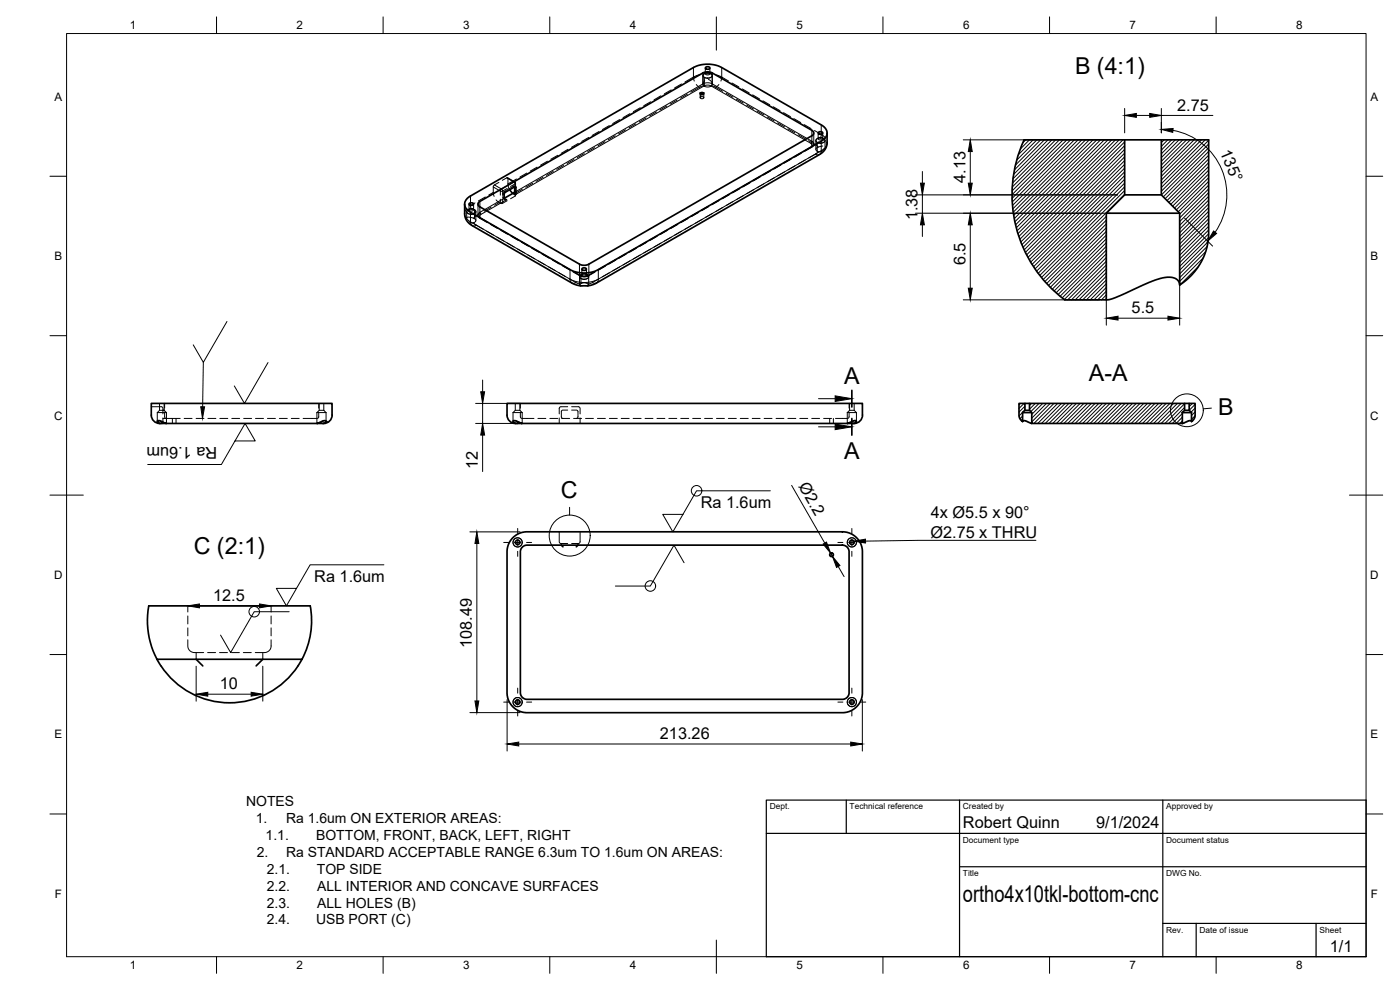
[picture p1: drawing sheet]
<svg xmlns="http://www.w3.org/2000/svg" width="420mm" height="297mm" viewBox="0 0 420 297" stroke-linecap="round" stroke-linejoin="round" font-family="sans-serif">
<!-- layer: Hidden -->
<g fill="none" stroke="#000" stroke-width=".3">
<path d="M210.1 28.1v1.2M210.2 29.2l.7-.2 .3 .4-.7 .2-.4-.2zM211 22.7v2.5M211.1 22.3a1.59 1.59 0 0 1 2.6 .5 1.59 1.59 0 0 1-2.7-.3zM211.2 22.2l1.4-.3 .8 .2 .3 .6-.6 .6-1 .1-1-.4zM211.2 28.1v1.2M211.7 20.4v1.7M211.7 21.9a.61 .61 0 0 1 .8-.3 .61 .61 0 0 1 .4 .8h-.9l-.3-.3zM211.9 21.8l-.5 .3M212.6 23.9l.8 .4 .3 .7-.1 .6-.6 .4-1.1 .1-.8-.5-.1-.6 .5-.8M212.9 21.8l.4 .3M213 20.4v1.7"/>
<path d="M213.7 22.7v2.5M244.2 39.9l-.1 3.8-2.5 1.7M245.5 39.9v1.7M246.9 39.9v1.7M148.9 60l1.5 1.1 1.8-.9M149.7 54.7l-1.6 1.1v2.3l.2 .8M150.7 54.1l1.7-.7 .1 2.1 .5 1.4M151 59.5l.5 .3M152.3 53.3l2.3 1.4 .1 1.5M153.9 58l.8 .7-1.5 .9M154.4 55.8l.3 .2M154.5 56.1l-.3-.3-3 1.8-.3 .5v1.2l.1 .2h.3"/>
<path d="M154.7 57.4v1.3M218.8 58.4l-2 1.2M222 56.7l-2.1 1.2M225 54.9l-2 1.2M228.1 53.1l-2 1.2M231.2 51.3l-2 1.2M234.3 49.5l-2 1.2M237.4 47.8l-2 1.1M240.5 46l-2 1.2M244.9 42.2v2.6M245 41.8l1-.4a1.09 1.09 0 0 1 1.5 1 1.58 1.58 0 0 1-2.6-.4zM245.1 41.7l.7-.3h.9l.7 .3 .2 .6-.8 .6h-1.2l-.7-.5z"/>
<path d="M245.6 41.5a.67 .67 0 0 1 .7-.3 .67 .67 0 0 1 .5 .6l-.9 .2zM245.7 41.3l-.4 .3M246.7 41.3l.5 .3M246.9 43.8l-1.6 .4-.4 .4v.5l.7 .4h.7l.7-.4 .5-.6M247.6 42.2v1.9M140.1 63.5v2M140.1 65.6l.1-.4h.8l1.3 .3 .5 .5-.3 .7-.6 .2-1.1-.3M140.2 63.2l.6-.4 .8-.1 1 .3 .2 .6-.5 .5-1.1 .2-.9-.4zM140.2 63.1a1.55 1.55 0 0 1 2.6 .6 1.67 1.67 0 0 1-2.7-.2zM140.8 61.2v1.7M140.9 62.7a.63 .63 0 0 1 .7-.2 .63 .63 0 0 1 .4 .6 .68 .68 0 0 1-.7 .3 .68 .68 0 0 1-.5-.6zM140.9 62.7l-.4 .2"/>
<path d="M141.9 62.7l.5 .2M142.1 61.2v1.7M142.8 63.5v2.7M143.4 61.2l.2 3.8 2.6 1.7M147.2 67.3l2.1 1.2M150.3 69.1l2.1 1.2M153.4 70.9l2 1.2M156.5 72.7l2.1 1.2M159.6 74.5l2 1.2M162.7 76.2l2 1.2M165.8 78l2 1.2M168.9 79.8l2 1.2"/>
<path d="M181.7 79.8l-2.1 1.2M184.8 78l-2.1 1.2M187.9 76.3l-2.1 1.2M191 74.5l-2.1 1.2M194.1 72.7l-2.1 1.2M197.2 70.9l-2.1 1.2M200.3 69.1l-2.1 1.2M203.4 67.4l-2.1 1.1M206.5 65.6l-2.1 1.2M209.6 63.8l-2.1 1.2M212.7 62l-2.1 1.2M215.8 60.2l-2.1 1.2"/>
<path d="M172 81.6l2.1 1.2 1 .3 1.2-.2 2.3-1.3M173.9 83v2.6M174.1 82.7l.7-.4h1l.7 .3 .2 .5-.6 .6h-1.3l-.7-.4zM174.2 82.6l1.3-.4a.78 .78 0 0 1 1 .4 .78 .78 0 0 1-.2 1l-1.2 .2a.82 .82 0 0 1-.9-.3 .82 .82 0 0 1 0-.9zM174.2 85.8l-.3-.2 .3-.4 1-.3 1.2 .2 .3 .4-.3 .3M174.6 80.8v1.7M174.7 82.3a.66 .66 0 0 1 .7-.3 .66 .66 0 0 1 .5 .6 .67 .67 0 0 1-.7 .3 .67 .67 0 0 1-.5-.6zM174.8 82.2l-.5 .3M175.8 82.2l.5 .3M176 80.8v1.7M176.7 83v2.6M45.4 122l3.3 .1 .2 .4v1.7"/>
<path d="M47.2 123.8h2.8M47.2 126.5h.1M47.2 123.8v2.7M47.6 126.9l.6 .1M47.6 126.2l2.3 .8M47.9 123.1h1.4M47.9 121v2.1l-.7 .7M48.9 125.5h1M48.9 125.4v1.6M48.9 123h.5M49.3 123.1l.7 .7M49.3 121v2.1"/>
<path d="M49.4 123.6v1.5l.3 .4h4.4M49.4 121v1.5M50 123.8v3.2M51.7 125.5v1.5M52.8 125.5v1.5M55.3 125.5h2.3M58.8 125.5h2.4M62.4 125.5h2.4M66 125.5h2.4M69.6 125.5h2.3M73.1 125.5h2.4M76.7 125.5h2.4"/>
<path d="M80.3 125.5h2.4M83.8 125.5h2.4M87.4 125.5h2.4M95.1 123.8h2.8M95.1 123.8v3.2l.4-.1M95.7 123.6v1.5l-.3 .4h-4.4M95.7 121v1.5M95.8 123.1h1.4M95.8 121v2.1l-.7 .7M96.6 126.5l1-.3 .3 .3M97.2 123.1l.7 .7M97.2 121v2.1"/>
<path d="M97.9 126.5l-.3 .4-.8 .1M97.9 126.5h.1M97.9 123.8v2.7M154 123.8h2.7M154 123.8v2.7M154.3 126.9l.7 .1M154.4 126.2l2.3 .8M154.6 123.1h1.4M154.6 121v2.1l-.6 .7M156 123.1l.7 .7M156 121v2.1M156.2 123.6v1.5l.2 .4h3.9"/>
<path d="M156.2 121v1.5M156.7 123.8v3.2M161.4 125.5h2.4M165 125.5h2.4M167.8 125.4v1.6M168.6 125.5h2.4M170.4 122l-2.4 .2-.2 .3v1.7M170.4 123h-1.5l-.4 .4v1.7l.5 .4M171.6 122l2.3 .2 .2 .3v1.7M171.6 123h1.4l.4 .4 .1 1.7-.5 .4M172.1 125.5h2.4M174.1 125.4v1.6"/>
<path d="M175.7 125.5h2.4M179.3 125.5h2.4M182.9 125.5h2.4M186.4 125.5h2.4M190 125.5h2.4M193.6 125.5h2.4M197.2 125.5h2.3M200.7 125.5h2.4M204.3 125.5h2.4M207.9 125.5h2.4M211.5 125.5h2.3M215 125.5h2.4"/>
<path d="M218.6 125.5h2.4M222.2 125.5h2.4M225.7 125.5h2.4M229.3 125.5h2.4M232.9 125.5h2.4M236.5 125.5h2.3M240 125.5h2.4M243.6 125.5h2.4M247.2 125.5h2.4M249 125.5v1.5M250.1 125.5v1.5M254.3 123.8h2.7"/>
<path d="M254.3 123.8v3.2M254.8 123.6v1.5l-.2 .4h-3.9M254.8 121v1.5M255 126.8l-.7 .2M255 123.1h1.3M255 121v2.1l-.7 .7M256 126.3l.8-.1 .2 .4-.4 .3-.6 .1M256.3 123.1l.7 .7M256.3 121v2.1M257 123.8v2.7M167.8 159.6l.1 3.2 .4 .3h2.1M174.1 159.6l-.1 3.3-.4 .2h-2"/>
<path d="M168.5 163.1v.5M173.5 163.1v.5M56.4 192v1.8a2 2 0 0 0 2 2h2.7M56.4 181.8v1.8M56.4 184.8v2.4M56.4 188.4v2.4M58.9 195.8v2M62.3 195.8h2.4M65.9 195.8h2.4M69.5 195.8h2.3M73 195.8h2.4M78.9 195.8v2"/>
<path d="M81.4 192v1.8a2 2 0 0 1-2 2h-2.8M81.4 181.8v1.8M81.4 184.8v2.4M81.4 188.4v2.4"/>
<circle cx="155.3" cy="162.7" r="1.38"/>
<circle cx="255.7" cy="162.7" r="1.38"/>
<circle cx="255.7" cy="162.7" r="1.37"/>
<circle cx="155.3" cy="210.7" r="1.38"/>
<circle cx="255.7" cy="210.7" r="1.38"/>
<circle cx="255.7" cy="210.7" r="1.37"/>
</g>
<!-- layer: Visible -->
<g fill="none" stroke="#000" stroke-width=".51">
<path d="M210.2 27.9l.7-.1 .3 .3-.8 .3-.3-.3zM211.7 20.3l.7-.3 .6 .3a.7 .7 0 0 1-.6 .5 .7 .7 0 0 1-.7-.5zM245.6 39.8l.6-.3 .7 .3a.7 .7 0 0 1-.7 .5 .7 .7 0 0 1-.6-.5zM248.2 39.9v3.2l-.2 1-.7 1.2-1.1 .9-67.2 38.7-2 .8-2.7 .1-2.5-.8-30.3-17.4-1.1-.9-.7-1.3-.3-1v-3.2M140.1 59.6l1-.8 67.1-38.6 2.3-.8 3.1-.1 2.9 .9 30 17.3 1 .8 .7 1.2v.9l-.4 .8-1.3 1.2-67.2 38.7-2.4 .7h-3l-2.6-.7-30.4-17.6-1-.9-.4-.9v-1.1zM151.3 59.5l.7 .4M151.3 59.5h.1M151.7 57.7l-.4 .6v1.2M153 56.9l.9 1.1M154.1 57.9l-2.8 1.6M154.5 56.1v1.2l-.4 .6M154.5 56.1l-2.8 1.6"/>
<path d="M154.5 56l.3 .2v2.1M154.5 56h.1M337.5 42v16.5l-5.5 5.5v26h-12.5a39.3 39.3 0 0 1-12.1-48.1l55.3 .1v28.4l-.2 2.6-1.1 3.6-1.7 3.4-2.5 3-3.2 2.5v-21.5l-5.5-5.5v-16.5M337.5 58.5h11M140.8 61.1l.6-.3 .7 .3a.7 .7 0 0 1-.7 .5 .7 .7 0 0 1-.6-.5zM143.7 60.6l68-39h1l1 .3 29.9 17.2 .6 .7-.1 .5-.5 .4-67.7 38.9h-1.1l-.9-.3-29.9-17.2-.6-.7zM332 64h22M174.6 80.6l.7-.2 .7 .2a.7 .7 0 0 1-.7 .5 .7 .7 0 0 1-.7-.5zM354 85.5l-.3-1.1-1-.9-1.5-.3-2.1 .1-4.4 1.5-9.9 4.5-1.6 .5-1.2 .2M47.3 126.3l.6-.1 2 .8h-2.1l-.5-.3zM47.9 127h.3M47.9 127a2.51 2.51 0 0 1-2.5-2.4v-3.6h54.3v3.5a2.66 2.66 0 0 1-2.8 2.5h-.1"/>
<path d="M49.9 127h45.2M95.1 127l2.1-.8 .7 .2-.2 .4-.5 .2zM154 126.3l.7-.1 2 .8h-2.1l-.5-.3zM154.7 127h.3M154.7 127a2.51 2.51 0 0 1-2.5-2.5v-3.5h106.6v3.6a2.47 2.47 0 0 1-2.5 2.4M156.7 127h97.6M254.3 127l2-.8 .7 .2-.1 .4-.5 .2zM256 127h.3M305.8 121h1.8v2.1l-.7 .7v2.7l-.7-.7-.3-.8zM306.9 123.8h2.7M306.9 126.5l.1-.3h.6l2 .8M307.6 123.1h1.4"/>
<path d="M307.6 121h1.4M309 121h46.5v2.1l-.7 .7v3.2h-45.2v-3.2l-.6-.7zM354.8 123.8h2.8M355.5 121h1.4M355.5 123.1h1.4M356.9 121h1.8l-.1 4-.4 .9-.6 .6v-2.7l-.7-.7zM357.6 126.5l-.1-.2-.5-.1-2.2 .8M153.8 161.4l2-1.4 2.1-.4h95.2l2.1 .4 1.6 1 1 1.1 .7 1.4 .3 1.8v42.8l-.4 2.1-.8 1.2-1.3 1.3-1.4 .8-1.8 .3h-95.2l-2.1-.4-1.6-1-1-1.1-.7-1.4-.3-1.8v-42.8l.4-2.1zM156.8 164.1l1.2-.5 95.5 .1 .9 .6 .4 1.1v42.6l-.1 .6-.6 .8-1.1 .4-95.5-.1-.9-.6-.4-1.1v-42.6zM168.5 163.6l.5 .5M173.5 163.6l-.5 .5M44.6 181.8h48.5a25.7 25.7 0 0 1-2.7 16.5l-.7 1.1a24.8 24.8 0 0 1-42.4-1.3l-.1-.1a25.1 25.1 0 0 1-2.6-16.2z"/>
<path d="M47.1 197.8h43.5M58.9 197.8l2 2M78.9 197.8l-2 2"/>
<circle cx="155.4" cy="162.7" r=".69"/>
<circle cx="249.6" cy="166.4" r=".55"/>
<circle cx="255.7" cy="162.7" r=".69"/>
<circle cx="155.4" cy="210.6" r=".69"/>
<circle cx="255.7" cy="210.6" r=".69"/>
</g>
<!-- layer: Hidden Narrow -->
<g fill="none" stroke="#000" stroke-width=".3">
<path d="M179.8 39.5l-2.1 1.1M182.9 37.7l-2.1 1.2M185.9 35.9l-2 1.2M187.7 39l-2 1.1M189.1 34.1l-2.1 1.2M190.8 37.2l-2 1.2M192.2 32.3l-2.1 1.2M193.9 35.4l-2 1.2M195.2 30.6l-2 1.1M197 33.6l-2.1 1.2M198.3 28.8l-2 1.2M200.1 31.8l-2.1 1.2"/>
<path d="M201.4 27l-2 1.2M203.2 30l-2.1 1.2M204.5 25.2l-2 1.2M206.3 28.3l-2.1 1.1M208.1 20.3v2.8l-2.5 1.5M209 25.4l.9 .8M209.9 26.2l-2.6 1.5M210.3 22.3l-2.2 .8 .3 1.2M210.3 28.3v.8M211.2 25.7l-1.3 .5M211.4 23.2v2.7M211.5 22.2h2.3"/>
<path d="M213.5 25.7l1.3 .5M214.8 26.2l2.1 1.2M215.8 25.4l-1 .8M216.6 20.3v2.8l-1.6-.6M217.9 28l2.1 1.2M218.6 24.3l-2-1.2-.3 1.2M219.7 24.9l2 1.2M221 29.7l2.1 1.2M222.8 26.7l2 1.2M224.1 31.5l2 1.2M225.9 28.5l2 1.2M227.2 33.3l2.1 1.2"/>
<path d="M229 30.3l2 1.1M230.3 35.1l2 1.2M232.1 32l2 1.2M233.4 36.9l2 1.2M235.1 33.8l2.1 1.2M236.5 38.7l2 1.1M238.2 35.6l2.1 1.2M241.3 37.4l2.1 1.2M246.5 37.5v2.8l-2.1-1.1M141.2 58.8v2.9l-.2 .1M145.6 59.1l-2 1.2M148 56.1l2.2 1.2v1.3"/>
<path d="M148 57.7l-1.3 .8M148.4 55.5l2.1 1.2M150.2 59.8v1.2M150.9 59.8v1.2M150.9 58.1l.4 .2M150.9 59.3l.4 .2M151.3 57.5l.4 .2M151.8 55.9l-1.3 .8M152.1 53.3l2.1 1.3M152.2 56.5l-1.3 .8v1.3M152.4 53.6l2.2 1.2v1.6M154.1 55.8l.4 .3"/>
<path d="M154.2 54.6h.4v.6zM154.2 54.6l-1.3 .7M154.6 57.6v1.3M154.6 55.2l-1.4 .8M155 53.7l-2.6 1.5M156.8 56.8l-2.6 1.5M158.1 51.9l-2.1 1.2M159.9 55l-2.1 1.2M161.2 50.2l-2.1 1.1M163 53.2l-2.1 1.2M164.3 48.4l-2.1 1.2M166.1 51.4l-2.1 1.2"/>
<path d="M167.4 46.6l-2.1 1.2M169.1 49.6l-2 1.2M170.5 44.8l-2.1 1.2M172.3 47.9l-2.1 1.2M173.6 43l-2.1 1.2M175.3 46.1l-2 1.2M176.7 41.2l-2.1 1.2M178.4 44.3l-2 1.2M181.5 42.5l-2 1.2M184.6 40.7l-2 1.2M215.9 60l-2.5 1.4M218.6 58.4l-2.1 1.2"/>
<path d="M218.9 58.2l-2 1.2M222.1 56.4l-2.5 1.4M223.1 58.7l-2.1 1.2M224.8 54.8l-2.1 1.2M225.1 54.7l-2 1.1M226.2 56.9l-2.1 1.2M227.9 53.1l-2.1 1.2M228.2 52.9l-2 1.2M229.3 55.1l-2.1 1.2M231 51.3l-2.1 1.2M231.3 51.1l-2 1.2M232.4 53.3l-2.1 1.2"/>
<path d="M234.1 49.5l-2.1 1.2M234.4 49.3l-2 1.2M235.5 51.5l-2.1 1.2M237.2 47.7l-2.1 1.2M237.5 47.5l-2 1.2M238.6 49.8l-2.1 1.2M239.6 40.4l2 1.2M240.3 45.9l-2.1 1.2M240.6 45.7l-2.1 1.2M241.5 42l1.8 1M241.7 48l-2.1 1.2M242.2 41.6l1.4 .8"/>
<path d="M242.7 42.2l2 1.2M243.6 44v.2l-2.3 1.1M243.6 44l.6-.7-.2-.7a.24 .24 0 0 0-.3-.2 .24 .24 0 0 0-.2 .4l-.2 .2 .4 .6-.4 .6M243.6 44l-1.9 1.1M243.6 40.7v3.3M244.7 43.4l.8 .7M244.7 46.3l.5 .2 .8-.1M244.7 46.3l-2 1.1M245.3 42.7v2.7M245.5 45.5l-.8 .8M245.6 42.6l-.9 .8M247.8 41.5l-1.3-1.2-.3 1.2"/>
<path d="M248.2 42.6v.2M140.1 62.5l-.5 .8-.2 .8M142 63.9l1 .8M142.2 66.8l.8 .8M142.4 62.9v2.7M142.6 60.9l-1.4 .8 .3 1.2M143 64.7l-.8 .8M143 67.6l-.6 .2-.7-.1M143 67.6l2 1.2M144 63.7l-.5 .5-.1 .5 .7 .9 .3-.1-.5-.6 .5-.6M144 62.1v3.2l2.1 1.2M144.3 64l-1.3 .7"/>
<path d="M144.4 65.5l2 1.2M145.5 62.9l-1.5 .8 .3 .5 1.9-.9M146 69.3l2.1 1.2M147.1 67.1l2.4 1.4M147.4 62.2l-2 1.2M149.1 71.1l2.1 1.2M149.8 60.8l-1.4 .8M150.2 68.9l2.1 1.2M150.5 69.1l2.1 1.2M152.2 72.9l2.1 1.2M153.3 70.7l2.4 1.4M155.3 74.7l2.1 1.2"/>
<path d="M156.4 72.4l2.1 1.2M156.7 72.7l2.1 1.1M158.4 76.5l2.1 1.2M159.5 74.2l2 1.2M159.8 74.4l2.1 1.2M161.5 78.3l2.1 1.1M162.6 76l2 1.2M162.9 76.2l2.1 1.2M165.7 77.8l2.4 1.4M168.8 79.6l2 1.2M169.1 79.8l2.1 1.2M173.9 79.3v3.2"/>
<path d="M176.7 79.3v3.2l2-1.1M181.5 79.8l-2.1 1.2M181.8 79.6l-2.1 1.2M184.6 78l-2.1 1.2M184.9 77.8l-2.1 1.2M187.6 76.2l-2 1.2M188 76l-2.1 1.2M189.1 78.3l-2.1 1.2M191.1 74.3l-2.4 1.4M192.2 76.5l-2.1 1.2M193.8 72.7l-2 1.2M194.2 72.5l-2.1 1.2"/>
<path d="M195.2 74.7l-2 1.2M197.3 70.7l-2.4 1.4M198.4 72.9l-2.1 1.2M200 69.1l-2 1.2M200.4 68.9l-2.1 1.2M201.4 71.2l-2 1.2M203.5 67.1l-2.4 1.4M204.5 69.4l-2 1.2M206.2 65.6l-2 1.1M206.6 65.3l-2.1 1.2M207.6 67.6l-2 1.2M209.3 63.8l-2.1 1.2"/>
<path d="M209.7 63.6l-2.1 1.2M210.7 65.8l-2 1.2M212.4 62l-2 1.2M212.8 61.8l-2.1 1.2M213.8 64l-2 1.2M216.9 62.2l-2 1.2M220 60.5l-2 1.1M164.6 80l2.1 1.2M167.7 81.8l2.1 1.2M170.8 83.6l2 1.2M171.9 81.4l2 1.1M172.2 81.6l2 1.1-.3-.2"/>
<path d="M172.8 84.8l1.3 .4M172.8 84.8l-.5 .2-.7-.1M173.9 82.5l1.2 .4 1.6-.4-.1 .3-1.2 .2-1.2-.3M174.3 82.5v2.6M177.8 84.8l-1.3 .4M177.8 84.8l.5 .2 .7-.1M178.4 81.6l-2 1.1M179.8 83.6l-2 1.2M182.9 81.9l-2.1 1.1M186 80.1l-2.1 1.2"/>
<circle cx="150.5" cy="57.1" r=".41"/>
</g>
<!-- layer: Visible Narrow -->
<g fill="none" stroke="#000" stroke-width=".3">
<path d="M210.3 27.9v.4M210.9 25.2l.4 .6M210.9 25.2l1.2-.4 1.7 .4M210.9 25.2l-56.1 32.3-.3-.2M210.9 21.9v3.3M213.8 25.2l28.4 16.4M213.8 21.9v3.3M213.8 25.2l-.4 .6M243.6 39.1v1.6M154.5 56.1l.3 .1M241.5 42l-28.1-16.3-1.5-.1-57.1 32.7-.7-.4M246.5 45.2l-66.9 38.6"/>
<path d="M246.5 42.4v2.8M246.5 45.2l-.1 .7-.4 .5M248.2 42.8l-.5 1.4-1.2 1M139.4 64.1l.5 1.3 1.3 1.2M141.2 66.5l.1 .8 .4 .4M141.2 66.6l29.9 17.2M141.2 63.7v2.9M144 60.4v1.7M145.5 62.9l5.8-3.4 .7 .4-5.8 3.4M171.1 83.8l1.8 .7 1.8 .3 2.8-.3 2.1-.7M171.1 80.9v2.9M171.1 83.8l.1 .7 .4 .4"/>
<path d="M179.6 80.9v2.9M179.6 83.8l-.2 .7-.4 .4"/>
</g>
<!-- layer: Visible -->
<circle cx="97.9" cy="126.5" r=".25" fill="#000"/>
<!-- layer: BORDER -->
<g fill="none" stroke="#000" stroke-width=".3">
<path d="M20 10.1h390v276.9h-390zM65 5.1v5M115 5.1v5M165 5.1v5M215 5.1v10M265 5.1v5M315 5.1v5M365 5.1v5M15 52.9h5M410 52.9h5M15 100.7h5M410 100.7h5"/>
<path d="M15 148.6h10M405 148.6h10M15 196.4h5M410 196.4h5M15 244.2h5M410 244.2h5M65 287v5M115 287v5M165 287v5M215 282.1v9.9M265 287v5M315 287v5"/>
<path d="M365 287v5"/>
</g>
<!-- layer: TITLEBLOCK -->
<path d="M230 240.1h180v46.9h-180zM230 250h180M254 240.1v9.9M288 240.1v46.9M349 240.1v46.9M288 260.1h122M349 277.1h61M359 277.1v9.9M395 277.1v9.9" fill="none" stroke="#000" stroke-width=".36"/>
<!-- layer: Smart Centers -->
<g fill="none" stroke="#000" stroke-width=".3">
<path d="M155.4 158.6v1.5M255.7 158.6v1.5M151.2 162.8h1.5M154.5 162.8h1.8M155.4 161.8v1.8M155.4 165.4v1.5M158 162.8h1.6M251.5 162.8h1.5M254.7 162.8h1.8M255.7 161.8v1.8M255.7 165.4v1.5M258.3 162.8h1.5"/>
<path d="M151.2 210.7h1.5M154.5 210.7h1.8M155.4 206.5v1.5M155.4 209.7v1.8M155.4 213.3v1.5M158 210.7h1.6M251.5 210.7h1.5M254.7 210.7h1.8M255.7 206.5v1.5M255.7 209.7v1.8M255.7 213.3v1.5M258.3 210.7h1.5"/>
</g>
<!-- layer: Hole Notes -->
<path d="M256.2 162.4l3.5-.6v1.1z" fill="#000" stroke="#000" stroke-width=".3"/>
<path d="M310.9 162.1h-35l-16.2 .3" fill="none" stroke="#000" stroke-width=".3"/>
<!-- layer: FD_Dimensions -->
<g fill="none" stroke="#000" stroke-width=".3">
<path d="M337.5 32.5v7.4M341 34.6h4M348.5 32.5v7.4M348.5 34.6h15.5M352 39.1a19.7 19.7 0 0 1 12.7 30.6M274.7 58.5h60.7M276.8 51.5v3.5M276.8 58.5v5.5M289.1 42h46.3M291.2 45.5v9.5M274.7 64h58.4M276.8 67.5v3.5"/>
<path d="M291.2 67.5v19M332 66.1v31.5M354 66.1v31.5M355.5 65.5l8.4 8.3M289.1 90h40.8M335.5 95.5h15M144.8 114v3.5M142.7 121h13.4M142.7 127h13.4M144.8 121v6M144.8 130.5v11M141 159.6h15.1"/>
<path d="M237.6 145.6l9.9 17.3M143.1 163.1v47.2M249.3 166l.5 .9M251.6 170l1.7 3M58.9 199.9v10.5M59.9 181.8h18M78.9 199.9v10.5M62.4 208.3h13M141 213.8h15.1M152.2 209.9v15.4M258.8 209.9v15.4M155.7 223.2h99.6"/>
</g>
<g fill="#000" stroke="#000" stroke-width=".3">
<path d="M337.5 34.6l3.5-.6v1.2zM345 34l3.5 .6-3.5 .6zM348.5 38.8l3.6-.2-.1 1.1zM276.2 55h1.2l-.6 3.5zM291.2 42l.6 3.5h-1.2zM290.6 55h1.2l-.6 3.5zM276.8 64l.6 3.5h-1.2zM291.2 64l.6 3.5h-1.2zM364.2 69.3l.9 .7-2.7 2.4zM290.6 86.5h1.2l-.6 3.5zM332 95.5l3.5-.6v1.1zM350.5 94.9l3.5 .6-3.5 .5z"/>
<path d="M144.3 117.5h1.1l-.6 3.5zM144.8 127l.6 3.5h-1.1zM143.1 159.6l.6 3.5h-1.2zM247 163.2l1-.5 1.3 3.3zM249.8 166.9l2.3 2.8-1 .6zM56.4 181.8l3.5-.6v1.2zM77.9 181.2l3.5 .6-3.5 .6zM58.9 208.3l3.5-.6v1.2zM75.4 207.7l3.5 .6-3.5 .6zM142.5 210.3h1.2l-.6 3.5zM152.2 223.2l3.5-.5v1.1zM255.3 222.7l3.5 .5-3.5 .6z"/>
</g>
<!-- layer: Hatching -->
<g fill="none" stroke="#000" stroke-width=".3">
<path d="M307.8 42l-.8 .8M308.9 42l-2.7 2.7M310.1 42l-4.5 4.4M311.2 42l-6.1 6M312.3 42l-7.5 7.5M313.4 42l-8.9 9M314.6 42l-10.4 10.3M315.7 42l-11.7 11.6M316.8 42l-12.9 12.9M317.9 42l-14.1 14.1M319.1 42l-15.4 15.3M320.2 42l-16.5 16.4"/>
<path d="M321.3 42l-17.6 17.5M322.4 42l-18.6 18.6M323.6 42l-19.7 19.6M324.7 42l-20.7 20.7M325.8 42l-21.7 21.7M326.9 42l-22.7 22.7M328 42l-23.6 23.6M329.2 42l-24.6 24.6M330.3 42l-25.5 25.5M331.4 42l-26.4 26.4M332.5 42l-27.3 27.3M333.7 42l-28.2 28.1"/>
<path d="M334.8 42l-29 29M335.9 42l-29.8 29.8M337 42l-30.6 30.6M337.5 42.6l-30.8 30.8M337.5 43.7l-30.5 30.5M337.5 44.8l-30.1 30.2M337.5 45.9l-29.8 29.8M337.5 47.1l-29.4 29.4M337.5 48.2l-29 29M337.5 49.3l-28.6 28.6M337.5 50.4l-28.2 28.3M337.5 51.5l-27.8 27.8"/>
<path d="M337.5 52.7l-27.3 27.3M337.5 53.8l-26.9 26.9M337.5 54.9l-26.4 26.5M337.5 56.1l-25.9 25.9M337.5 57.2l-25.4 25.4M337.5 58.3l-25 25M349.4 42l-.9 .8M350.5 42l-2 1.9M351.6 42l-3.1 3M352.7 42l-4.2 4.2M353.9 42l-5.4 5.3M355 42l-6.5 6.4"/>
<path d="M356.1 42l-7.6 7.5M357.2 42l-8.7 8.7M358.4 42l-9.9 9.8M359.5 42l-11 10.9M360.6 42l-12.1 12M361.7 42l-13.2 13.1M362.7 42.1l-14.2 14.2M362.7 43.2l-14.2 14.2M362.7 44.3l-14.1 14.2M362.7 45.5l-13.6 13.6M362.7 46.6l-13 13M362.7 47.7l-12.5 12.5"/>
<path d="M362.7 48.8l-11.9 11.9M362.7 49.9l-11.3 11.4M362.7 51.1l-10.8 10.8M362.7 52.2l-10.2 10.2M362.7 53.3l-9.7 9.7M362.7 54.4l-9.1 9.1M362.7 55.5l-8.7 8.7M362.7 56.7l-8.7 8.7M362.7 57.8l-8.7 8.7M362.7 58.9l-8.7 8.7M332 64.9l-18.9 19M332 66l-18.4 18.5"/>
<path d="M332 67.2l-17.9 17.9M332 68.3l-17.3 17.3M332 69.4l-16.8 16.8M332 70.5l-16.2 16.3M332 71.7l-15.6 15.6M332 72.8l-15.1 15M332 73.9l-14.5 14.5M332 75l-13.8 13.9M332 76.1l-13.2 13.3M332 77.3l-12.6 12.6M332 78.4l-11.6 11.6M332 79.5l-10.4 10.5"/>
<path d="M359.7 79.9l-5.6 5.6M361.1 77.4l-7.1 7M361.8 75.5l-7.8 7.8M362.3 74l-8.3 8.2M362.5 72.6l-8.5 8.5M362.7 71.3l-8.7 8.7M362.7 66.8l-8.7 8.7M362.7 67.9l-8.7 8.7M362.7 70.1l-8.7 8.7M362.7 60l-8.7 8.7M362.7 61.2l-8.7 8.7M362.7 62.3l-8.7 8.7"/>
<path d="M362.7 63.4l-8.7 8.7M362.7 64.5l-8.7 8.7M362.7 65.6l-8.7 8.7M362.7 69l-8.7 8.7M332 80.6l-9.3 9.4M332 81.8l-8.2 8.2M332 82.9l-7.1 7.1M332 84l-5.9 6M332 85.1l-4.8 4.9M332 86.2l-3.7 3.8M332 87.4l-2.6 2.6M332 88.5l-1.4 1.5"/>
<path d="M332 89.6l-.3 .4M306.2 121l-.4 .4M306.9 124.8l-.8 .8M306.9 125.9l-.3 .3M307.3 121l-1.5 1.5M307.6 121.9l-1.8 1.8M307.6 123l-1.8 1.8M309.6 121l-.6 .7M310.7 121l-1.7 1.8M311.8 121l-2.4 2.5M312.9 121l-3.2 3.3M314.1 121l-4.4 4.4"/>
<path d="M315.2 121l-5.5 5.6M316.3 121l-6 6M317.4 121l-6 6M318.6 121l-6 6M319.7 121l-6 6M320.8 121l-6 6M321.9 121l-6 6M323 121l-5.9 6M324.2 121l-6 6M325.3 121l-6 6M326.4 121l-6 6M327.5 121l-6 6"/>
<path d="M328.7 121l-6 6M329.8 121l-6 6M330.9 121l-6 6M332 121l-6 6M333.1 121l-5.9 6M334.3 121l-6 6M335.4 121l-6 6M336.5 121l-6 6M337.7 121l-6.1 6M338.8 121l-6 6M339.9 121l-6 6M341 121l-6 6"/>
<path d="M342.1 121l-6 6M343.3 121l-6.1 6M344.4 121l-6 6M345.5 121l-6 6M346.6 121l-6 6M347.7 121l-6 6M348.9 121l-6 6M350 121l-6 6M351.1 121l-6 6M352.2 121l-6 6M353.4 121l-6 6M354.5 121l-6 6"/>
<path d="M354.8 124.1l-2.9 2.9M354.8 125.2l-1.8 1.8M354.8 126.3l-.7 .7M355.5 121.1l-5.9 5.9M355.5 122.3l-4.8 4.7M357.8 121l-.9 1M358.6 121.4l-1.7 1.7M358.6 122.5l-1.2 1.2M358.6 123.6l-1 1.1M358.6 124.7l-1 1.1"/>
</g>
<!-- layer: Section Lines -->
<path d="M255.7 117.1v5M255.7 125.6v5" fill="none" stroke="#000" stroke-width=".51"/>
<path d="M245.6 119.6h5M245.6 128.1h5" fill="none" stroke="#000" stroke-width=".3"/>
<path d="M250.6 118.8l5.1 .8-5.1 .8zM250.6 127.2l5.1 .9-5.1 .8z" fill="#000" stroke="#000" stroke-width=".3"/>
<!-- layer: Detail Boundary -->
<g fill="none" stroke="#000" stroke-width=".3">
<path d="M363.6 122.5l-2.5 .2M170.9 152.2v2.3"/>
<circle cx="356.2" cy="123.1" r="4.9"/>
<circle cx="171" cy="160.7" r="6.1"/>
</g>
<g fill="none" stroke="#000" stroke-width=".3">
<path d="M68.1 96.5l-7.1 12.2-3-5.2M61 108.7l-.2 13.3M80.4 108.8l-7 12.2-3.1-5.2M70.5 132.3h6.1l-3-5.3-7.2 12.4h-22.1M231.2 147.3h-22.2l-7.1 12.3-3-5.3h6.1M115.2 169.5h-22.1l-7.1 12.3-3.1-5.3h6.1M205.3 168.8l-3-5.2-7.1 12.2h-10.5M86.8 183.5h-10.5l-7.1 12.3-3-5.3"/>
<circle cx="209.1" cy="147.3" r="1.58"/>
<circle cx="195.2" cy="175.8" r="1.58"/>
<circle cx="76.3" cy="183.5" r="1.58"/>
</g>
<path d="M60.2 122l1.2 .1-.6 3.4z" fill="#000" stroke="#000" stroke-width=".3"/>
<g font-size="7">
<text x="322.6" y="22.3">B (4:1)</text>
<text x="253.3" y="115.1">A</text>
<text x="326.7" y="114.3">A-A</text>
<text x="365.5" y="124.6">B</text>
<text x="253.3" y="137.6">A</text>
<text x="168.4" y="149.5">C</text>
<text x="58.1" y="166.3">C (2:1)</text>
<text x="289" y="270.6">ortho4x10tkl-bottom-cnc</text>
</g>
<g font-size="4.9">
<text x="353.3" y="33.2">2.75</text>
<text x="366.1" y="45.6" transform="rotate(67 366.1 45.6)">135°</text>
<text x="289.7" y="54.9" transform="rotate(-90 289.7 54.9)">4.13</text>
<text x="275.4" y="66.1" transform="rotate(-90 275.4 66.1)">1.38</text>
<text x="289.7" y="79.6" transform="rotate(-90 289.7 79.6)">6.5</text>
<text x="339.6" y="94">5.5</text>
<text x="65.2" y="134.1" transform="rotate(-180 65.2 134.1)">Ra 1.6um</text>
<text x="143.4" y="140.6" transform="rotate(-90 143.4 140.6)">12</text>
<text x="239.5" y="145.9" transform="rotate(60 239.5 145.9)">Ø2.2</text>
<text x="210.3" y="152.5">Ra 1.6um</text>
<text x="279.4" y="155.5">4x Ø5.5 x 90°</text>
<text x="279.2" y="161.4">Ø2.75 x THRU</text>
<text x="94.3" y="174.7">Ra 1.6um</text>
<text x="63.9" y="180.3">12.5</text>
<text x="141.6" y="194.3" transform="rotate(-90 141.6 194.3)">108.49</text>
<text x="66" y="206.8">10</text>
<text x="198.1" y="221.8">213.26</text>
<text x="289" y="248.5">Robert Quinn</text>
<text x="329" y="248.5">9/1/2024</text>
<text x="399.1" y="285.7">1/1</text>
</g>
<g font-size="4.2">
<text x="73.9" y="242">NOTES</text>
<text x="76.7" y="247">1.</text>
<text x="85.9" y="247">Ra 1.6um ON EXTERIOR AREAS:</text>
<text x="77" y="257.1">2.</text>
<text x="79.7" y="252.1">1.1.</text>
<text x="85.9" y="257.1">Ra STANDARD ACCEPTABLE RANGE 6.3um TO 1.6um ON AREAS:</text>
<text x="94.9" y="252.1">BOTTOM, FRONT, BACK, LEFT, RIGHT</text>
<text x="80.1" y="262.2">2.1.</text>
<text x="95.1" y="262.2">TOP SIDE</text>
<text x="80.1" y="267.2">2.2.</text>
<text x="95.2" y="267.2">ALL INTERIOR AND CONCAVE SURFACES</text>
<text x="80.1" y="272.3">2.3.</text>
<text x="95.2" y="272.3">ALL HOLES (B)</text>
<text x="80.1" y="277.3">2.4.</text>
<text x="94.8" y="277.3">USB PORT (C)</text>
</g>
<g font-size="3.5">
<text x="39" y="8.8">1</text>
<text x="89" y="8.8">2</text>
<text x="139" y="8.8">3</text>
<text x="189" y="8.8">4</text>
<text x="239" y="8.8">5</text>
<text x="289" y="8.8">6</text>
<text x="339" y="8.8">7</text>
<text x="389" y="8.8">8</text>
<text x="16.3" y="30.2">A</text>
<text x="411.3" y="30.2">A</text>
<text x="16.3" y="78">B</text>
<text x="411.3" y="78">B</text>
<text x="16.2" y="125.9">C</text>
<text x="411.2" y="125.9">C</text>
<text x="16.2" y="173.7">D</text>
<text x="411.2" y="173.7">D</text>
<text x="16.3" y="221.6">E</text>
<text x="411.3" y="221.6">E</text>
<text x="16.4" y="269.4">F</text>
<text x="411.4" y="269.4">F</text>
<text x="39" y="290.8">1</text>
<text x="89" y="290.8">2</text>
<text x="139" y="290.8">3</text>
<text x="189" y="290.8">4</text>
<text x="239" y="290.8">5</text>
<text x="289" y="290.8">6</text>
<text x="339" y="290.8">7</text>
<text x="389" y="290.8">8</text>
</g>
<g font-size="2.5">
<text x="231" y="242.9">Dept.</text>
<text x="255" y="242.9">Technical reference</text>
<text x="289" y="242.9">Created by</text>
<text x="350" y="242.9">Approved by</text>
<text x="289" y="252.8">Document type</text>
<text x="350" y="252.8">Document status</text>
<text x="289" y="262.9">Title</text>
<text x="350" y="262.9">DWG No.</text>
<text x="350" y="279.9">Rev.</text>
<text x="360" y="279.9">Date of issue</text>
<text x="396" y="279.9">Sheet</text>
</g>
</svg>
